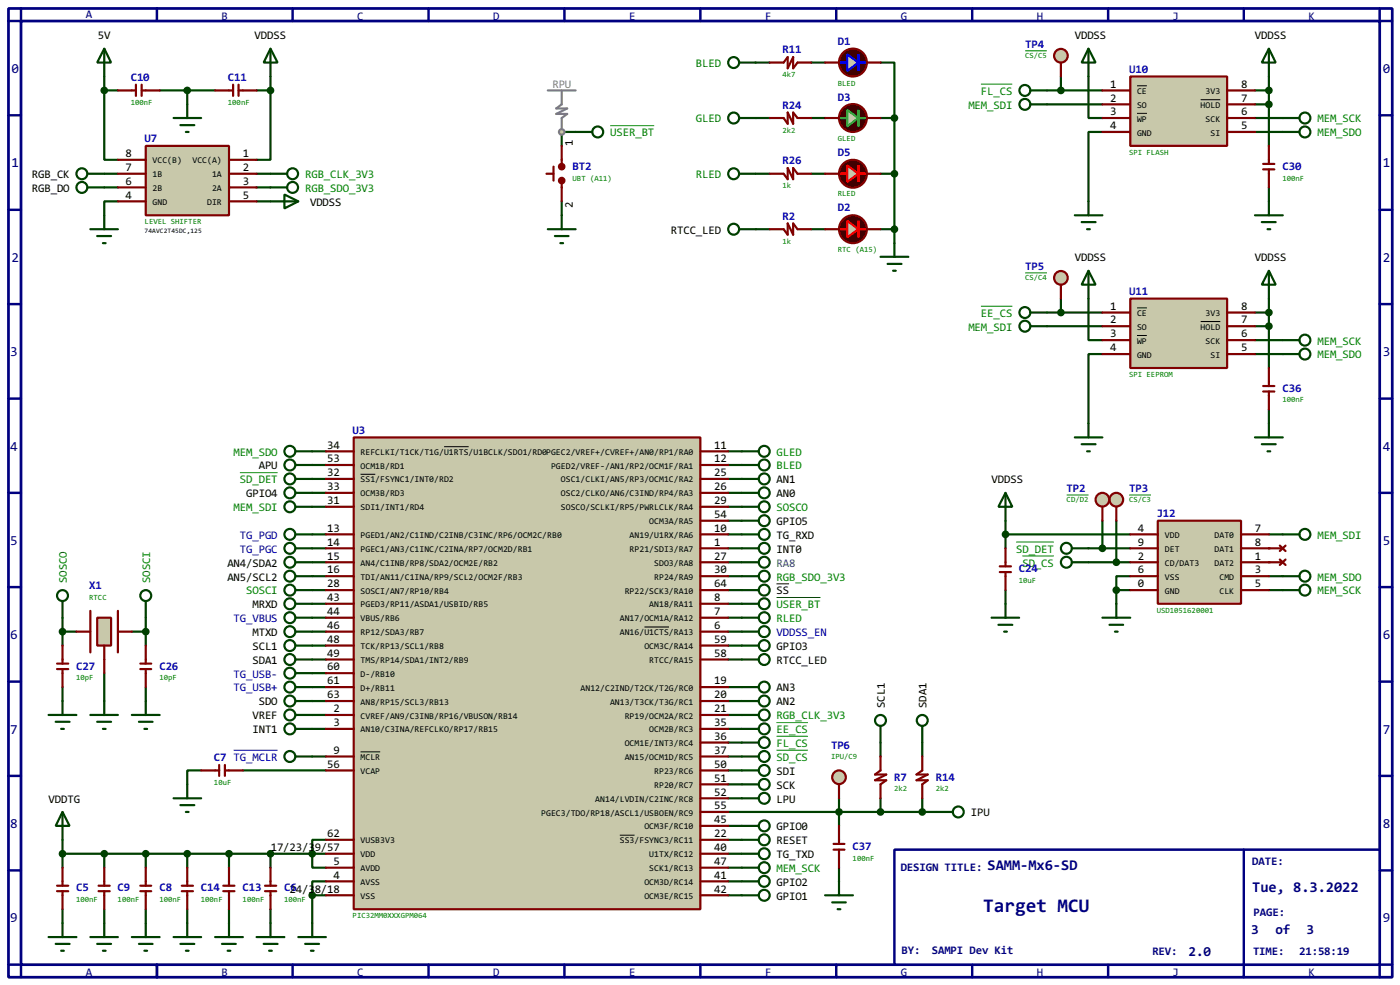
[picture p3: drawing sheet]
<svg xmlns="http://www.w3.org/2000/svg" width="256mm" height="180mm" viewBox="0 0 256 180" stroke-linecap="round" stroke-linejoin="round" font-family="sans-serif">
<path d="M1.6 1.6h253.5v177.3h-253.5zM3.9 3.9h248.9v172.7h-248.9z" fill="none" stroke="#000080" stroke-width=".5"/>
<path d="M3.9 1.6v2.3h-2.3M28.8 1.6v2.3" fill="none" stroke="#000080" stroke-width=".45"/>
<path d="M163.9 155.5h88.9v21.1h-88.9z" fill="#fff" stroke="#000080" stroke-width=".45"/>
<g fill="none" stroke="#000080" stroke-width=".45">
<path d="M53.6 1.6v2.3M78.5 1.6v2.3M103.4 1.6v2.3M128.3 1.6v2.3M153.2 1.6v2.3M178.1 1.6v2.3M203 1.6v2.3M227.9 1.6v2.3M252.8 1.6v2.3h2.3M1.6 21.1h2.3M1.6 38.4h2.3M252.8 21.1h2.3"/>
<path d="M252.8 38.4h2.3M1.6 55.7h2.3M252.8 55.7h2.3M1.6 73h2.3M252.8 73h2.3M1.6 90.2h2.3M252.8 90.2h2.3M1.6 107.5h2.3M252.8 107.5h2.3M1.6 124.8h2.3M252.8 124.8h2.3M1.6 142h2.3"/>
<path d="M1.6 159.3h2.3M227.9 155.5v23.4M252.8 142h2.3M252.8 159.3h2.3M1.6 176.6h2.3v2.3M28.8 176.6v2.3M53.6 176.6v2.3M78.5 176.6v2.3M103.4 176.6v2.3M128.3 176.6v2.3M153.2 176.6v2.3M178.1 176.6v2.3"/>
<path d="M203 176.6v2.3M255.1 176.6h-2.3v2.3"/>
</g>
<g fill="none" stroke="#004000" stroke-width=".4">
<path d="M29.3 16.6h10.1M34.3 16.6v2.5M138.5 11.5h2.5M148.6 11.5h2.6M102.9 36.9v2.5M105.5 24.2h-2.6v2.5M138.5 31.8h2.5M138.5 21.6h2.5M148.6 31.8h2.6M148.6 21.6h2.6M11.5 113.1v5.1M11.5 115.6h2.5"/>
<path d="M24.2 115.6h2.5M26.7 113.1v5.1M184.2 108v2.5M204.5 108v2.5M11.5 125.8v2.5M19.1 123.2v5.1M26.7 125.8v2.5M11.5 156.3h45.7M11.5 153.7v5.1M19.1 156.3v2.5M26.7 156.3v2.5M34.3 156.3v2.5"/>
<path d="M36.9 141h-2.6v2.6M42 156.3v2.5M49.6 156.3v2.5M11.5 166.4v2.6M19.1 166.4v2.6M26.7 166.4v2.6M34.3 166.4v2.6M42 166.4v2.6M49.6 166.4v2.6M57.2 163.9v5.1"/>
</g>
<circle cx="232.5" cy="102.9" r=".2" fill="#004000"/>
<path d="M232.5 97.8h2.5M207.1 105.5h-2.6v2.5h2.6M232.5 105.5h2.5M232.5 108h2.5" fill="none" stroke="#004000" stroke-width=".4"/>
<circle cx="232.5" cy="100.4" r=".2" fill="#004000"/>
<g fill="none" stroke="#004000" stroke-width=".4">
<path d="M19.1 16.6v12.7h2.5M19.1 14v2.6M19.1 16.6h2.5M47 16.6h2.6M49.6 16.6v12.7h-2.6M49.6 14v2.6M161.3 11.5h2.6v10.1M191.8 16.6h10.2M191.8 19.1h10.2M194.4 14v2.6M199.4 14v7.6h2.6M229.9 16.6h2.6"/>
<path d="M229.9 19.1h2.6M232.5 14v12.7M19.1 31.8h2.5M19.1 34.3h2.5M21.6 36.9h-2.5v2.5M47 31.8h2.6M47 34.3h2.6M47 36.9h2.6M102.9 39.4v2.6M161.3 31.8h2.6M161.3 21.6h2.6M163.9 21.6v22.9"/>
<path d="M202 24.2h-2.6v12.7M229.9 21.6h5.1M229.9 24.2h5.1M232.5 34.3v2.6M100.4 42h5.1M101.7 43.2h2.5M102.7 44.5h.5M138.5 42h2.5M148.6 42h2.6M161.3 42h2.6M191.8 59.7h10.2M191.8 57.2h10.2"/>
<path d="M194.4 54.7v2.5M199.4 54.7v7.6h2.6M229.9 59.7h2.6M229.9 57.2h2.6M232.5 54.7v12.7M202 64.8h-2.6v12.7M229.9 62.3h5.1M229.9 64.8h5.1M232.5 75v2.5M57.2 97.8h2.5M57.2 82.6h2.5M57.2 85.1h2.5"/>
<path d="M57.2 87.7h2.5M57.2 90.2h2.5M57.2 92.8h2.5M133.4 97.8h2.5M133.4 82.6h2.5M133.4 85.1h2.5M133.4 87.7h2.5M133.4 90.2h2.5M133.4 92.8h2.5M133.4 95.3h2.5M184.2 95.3v5.1M184.2 97.8h22.9"/>
<path d="M202 95.3v5.1M204.5 95.3v7.6M54.2 102.9h5.5M54.2 115.6h5.5M54.2 110.5h5.5M54.2 105.5h5.5M57.2 100.4h2.5M57.2 113.1h2.5M57.2 108h2.5M57.2 118.2h2.5M133.4 100.4h5.6M133.4 102.9h2.5"/>
<path d="M133.4 115.6h2.5M133.4 113.1h2.5M133.4 110.5h2.5M133.4 105.5h2.5M133.4 108h2.5M133.4 118.2h2.5M199.4 100.4h7.7M199.4 102.9h7.7M54.2 133.4h5.5M57.2 130.9h2.5M57.2 138.5h2.5M57.2 125.8h2.5"/>
<path d="M57.2 128.3h2.5M57.2 120.7h2.5M57.2 123.2h2.5M133.4 130.9h2.5M133.4 133.4h2.5M133.4 138.5h2.5M133.4 125.8h5.6M133.4 128.3h5.6M133.4 135.9h2.5M133.4 120.7h2.5M161.3 135.9v2.6M169 135.9v2.6"/>
<path d="M11.5 148.6l1.3 2.6h-2.6zM11.5 148.6v5.1M44.5 141h15.2M57.2 156.3v2.5h2.5M57.2 156.3h2.5M59.7 153.7h-2.5v2.6M133.4 156.3h2.5M133.4 153.7h2.5M133.4 151.2h2.5M133.4 158.8h2.5M133.4 141h2.5M133.4 143.6h2.5"/>
<path d="M133.4 148.6h38.1M133.4 146.1h2.5M153.7 146.1v5.1M153.7 158.8v2.5M161.3 146.1v2.5M169 146.1v2.5M31.8 171.5h5.1M33.1 172.8h2.5M34.1 174h.5M34.3 169v2.5M39.4 171.5h5.1M40.7 172.8h2.5"/>
<path d="M41.7 174h.5M42 169v2.5M59.7 161.3h-2.5v2.6h2.5M133.4 163.9h2.5M133.4 161.3h2.5"/>
<circle cx="53.1" cy="110.5" r="1"/>
<circle cx="53.1" cy="115.6" r="1"/>
<circle cx="53.1" cy="102.9" r="1"/>
<circle cx="53.1" cy="105.5" r="1"/>
<circle cx="140" cy="100.4" r="1"/>
<circle cx="53.1" cy="133.4" r="1"/>
<circle cx="140" cy="125.8" r="1"/>
<circle cx="140" cy="128.3" r="1"/>
</g>
<path d="M141 11.5h2.6l.7-1v2l1-2v2l.8-1h2.5M100.1 31.8h1.3M101.4 30.5v2.6M102.9 26.7v3.8M102.9 33.1v3.8M42 158.8v3.3M40.9 162.1h2.1M40.9 163.1h2.1M42 163.1v3.3" fill="none" stroke="#800000" stroke-width=".4"/>
<g fill="#800000" stroke="#800000" stroke-width=".4">
<circle cx="102.9" cy="30.5" r=".5"/>
<circle cx="102.9" cy="33.1" r=".5"/>
</g>
<circle cx="156.2" cy="11.5" r="2.55" fill="#400000" stroke="#800000" stroke-width=".4"/>
<path d="M155.2 10l2.1 1.5v-1.5v3v-1.5h1.3h-1.3l-2.1 1.5v-1.5h-1.2h1.2z" fill-rule="evenodd" fill="#c8c8aa" stroke="#00f" stroke-width=".4"/>
<path d="M151.2 11.5h2.5M158.8 11.5h2.5M34.3 158.8v3.3M33.3 162.1h2.1M33.3 163.1h2.1M34.3 163.1v3.3" fill="none" stroke="#800000" stroke-width=".4"/>
<g fill="none" stroke="#004000" stroke-width=".4">
<path d="M135.4 11.5h3.1M105.5 24.2h3M135.9 87.7h3.1M135.9 90.2h3.1M54.2 118.2h3M135.9 110.5h3.1M135.9 108h3.1M135.9 105.5h3.1M54.2 120.7h3M54.2 128.3h3M135.9 130.9h3.1M135.9 143.6h3.1"/>
<path d="M135.9 141h3.1M135.9 153.7h3.1M54.7 171.5h5M55.9 172.8h2.6M57 174h.5M57.2 169v2.5"/>
<circle cx="134.4" cy="11.5" r="1"/>
<circle cx="109.5" cy="24.2" r="1"/>
<circle cx="140" cy="87.7" r="1"/>
<circle cx="140" cy="90.2" r="1"/>
<circle cx="53.1" cy="118.2" r="1"/>
<circle cx="140" cy="105.5" r="1"/>
<circle cx="140" cy="108" r="1"/>
<circle cx="140" cy="110.5" r="1"/>
<circle cx="53.1" cy="128.3" r="1"/>
<circle cx="53.1" cy="120.7" r="1"/>
<circle cx="140" cy="130.9" r="1"/>
<circle cx="140" cy="143.6" r="1"/>
<circle cx="140" cy="141" r="1"/>
<circle cx="140" cy="153.7" r="1"/>
</g>
<path d="M111.8 23h8.1M142.3 109.4h8" fill="none" stroke="#008000" stroke-width=".18"/>
<path d="M142.3 106.9h2.3" fill="none" stroke="#000" stroke-width=".18"/>
<path d="M100.4 16.6h5.1M102.9 16.6v2.5l-1 .8h2l-2 1h2l-1 .7v2.6" fill="none" stroke="#808080" stroke-width=".4"/>
<circle cx="102.9" cy="24.2" r=".5" fill="#c8c8aa" stroke="#808080" stroke-width=".4"/>
<g fill="none" stroke="#004000" stroke-width=".4">
<path d="M135.4 31.8h3.1M161.3 47h5.1M162.6 48.3h2.6M163.6 49.6h.5M163.9 44.5v2.5M54.2 90.2h3M135.9 95.3h3.1M135.9 118.2h3.1M31.8 146.1h5.1M33.1 147.4h2.5M34.1 148.6h.5M34.3 143.6v2.5"/>
<path d="M135.9 151.2h3.1M16.6 171.5h5M17.8 172.8h2.6M18.9 174h.5M19.1 169v2.5M24.2 171.5h5.1M25.5 172.8h2.5M26.5 174h.5M26.7 169v2.5M47 171.5h5.1M48.3 172.8h2.6M49.3 174h.5"/>
<path d="M49.6 169v2.5M135.9 161.3h3.1M135.9 163.9h3.1"/>
<circle cx="134.4" cy="31.8" r="1"/>
<circle cx="53.1" cy="90.2" r="1"/>
<circle cx="140" cy="95.3" r="1"/>
<circle cx="140" cy="118.2" r="1"/>
<circle cx="140" cy="151.2" r="1"/>
<circle cx="140" cy="163.9" r="1"/>
<circle cx="140" cy="161.3" r="1"/>
</g>
<g fill="#004000" stroke="#004000" stroke-width=".4">
<circle cx="34.3" cy="156.3" r=".5"/>
<circle cx="26.7" cy="156.3" r=".5"/>
</g>
<g fill="none" stroke="#800000" stroke-width=".4">
<path d="M141 31.8h2.6l.7 1v-2l1 2v-2l.8 1h2.5M19.1 158.8v3.3M26.7 158.8v3.3M36.9 141h3.3M40.2 140v2M41.2 140v2M41.2 141h3.3M49.6 158.8v3.3M18.1 162.1h2M18.1 163.1h2M19.1 163.1v3.3M25.7 162.1h2"/>
<path d="M25.7 163.1h2M26.7 163.1v3.3M48.6 162.1h2M48.6 163.1h2M49.6 163.1v3.3"/>
</g>
<circle cx="156.2" cy="21.6" r="2.55" fill="#400000" stroke="#800000" stroke-width=".4"/>
<path d="M155.2 20.1l2.1 1.5v-1.5v3.1v-1.6h1.3h-1.3l-2.1 1.6v-1.6h-1.2h1.2z" fill-rule="evenodd" fill="#c8c8aa" stroke="#00c000" stroke-width=".4"/>
<path d="M141 21.6h2.6l.7 1.1v-2.1l1 2.1v-2.1l.8 1h2.5M151.2 21.6h2.5M158.8 21.6h2.5" fill="none" stroke="#800000" stroke-width=".4"/>
<g fill="none" stroke="#004000" stroke-width=".4">
<path d="M135.4 21.6h3.1"/>
<circle cx="134.4" cy="21.6" r="1"/>
</g>
<circle cx="156.2" cy="31.8" r="2.55" fill="#400000" stroke="#800000" stroke-width=".4"/>
<path d="M155.2 30.3l2.1 1.5v-1.5v3v-1.5h1.3h-1.3l-2.1 1.5v-1.5h-1.2h1.2z" fill-rule="evenodd" fill="#c8c8aa" stroke="#f00" stroke-width=".4"/>
<path d="M151.2 31.8h2.5M158.8 31.8h2.5M16.6 111.8v7.6M21.6 111.8v7.6M11.5 158.8v3.3M10.5 162.1h2M10.5 163.1h2M11.5 163.1v3.3" fill="none" stroke="#800000" stroke-width=".4"/>
<g fill="none" stroke="#004000" stroke-width=".4">
<path d="M54.2 97.8h3M135.9 85.1h3.1M135.9 82.6h3.1M135.9 97.8h3.1M54.2 100.4h3M54.2 113.1h3M54.2 138.5h3M54.2 123.2h3M54.2 125.8h3M135.9 156.3h3.1M8.9 171.5h5.1M10.2 172.8h2.6"/>
<path d="M11.2 174h.5M11.5 169v2.5"/>
<circle cx="53.1" cy="97.8" r="1"/>
<circle cx="140" cy="82.6" r="1"/>
<circle cx="140" cy="85.1" r="1"/>
<circle cx="140" cy="97.8" r="1"/>
<circle cx="53.1" cy="100.4" r="1"/>
<circle cx="53.1" cy="113.1" r="1"/>
<circle cx="53.1" cy="138.5" r="1"/>
<circle cx="53.1" cy="123.2" r="1"/>
<circle cx="53.1" cy="125.8" r="1"/>
<circle cx="140" cy="156.3" r="1"/>
</g>
<path d="M42.8 137.3h8.1" fill="none" stroke="#0000c0" stroke-width=".18"/>
<g fill="#004000" stroke="#004000" stroke-width=".4">
<circle cx="41.9" cy="156.3" r=".5"/>
<circle cx="49.5" cy="156.3" r=".5"/>
<circle cx="57.2" cy="156.3" r=".5"/>
<circle cx="57.2" cy="163.9" r=".5"/>
<circle cx="19.1" cy="156.3" r=".5"/>
<circle cx="11.4" cy="156.3" r=".5"/>
</g>
<path d="M17.8 113.1h2.6v5.1h-2.6z" fill="#c8c8aa" stroke="#800000" stroke-width=".4"/>
<path d="M11.5 118.2v3.3M14 115.6h2.6M19.1 118.2v5M21.6 115.6h2.6M26.7 118.2v3.3M10.5 122.5h2M10.5 121.5h2M11.5 122.5v3.3M25.7 122.5h2M25.7 121.5h2M26.7 122.5v3.3" fill="none" stroke="#800000" stroke-width=".4"/>
<g fill="none" stroke="#004000" stroke-width=".4">
<path d="M54.2 92.8h3M54.2 82.6h3M54.2 87.7h3M135.9 92.8h3.1M235 97.8h3.1M11.5 110v3.1M26.7 110v3.1M54.2 108h3M135.9 113.1h3.1M135.9 115.6h3.1M196.4 102.9h3M235 108h3.1"/>
<path d="M235 105.5h3.1M8.9 130.9h5.1M10.2 132.1h2.6M11.2 133.4h.5M11.5 128.3v2.6M16.6 130.9h5M17.8 132.1h2.6M18.9 133.4h.5M19.1 128.3v2.6M24.2 130.9h5.1M25.5 132.1h2.5M26.5 133.4h.5"/>
<path d="M26.7 128.3v2.6M54.2 130.9h3M135.9 138.5h3.1M135.9 158.8h3.1"/>
<circle cx="53.1" cy="87.7" r="1"/>
<circle cx="53.1" cy="82.6" r="1"/>
<circle cx="53.1" cy="92.8" r="1"/>
<circle cx="140" cy="92.8" r="1"/>
<circle cx="239" cy="97.8" r="1"/>
<circle cx="11.4" cy="109" r="1"/>
<circle cx="26.7" cy="109" r="1"/>
<circle cx="53.1" cy="108" r="1"/>
<circle cx="140" cy="115.6" r="1"/>
<circle cx="140" cy="113.1" r="1"/>
<circle cx="195.3" cy="102.9" r="1"/>
<circle cx="239" cy="108" r="1"/>
<circle cx="239" cy="105.5" r="1"/>
<circle cx="53.1" cy="130.9" r="1"/>
<circle cx="140" cy="138.5" r="1"/>
<circle cx="140" cy="158.8" r="1"/>
</g>
<g fill="#004000" stroke="#004000" stroke-width=".4">
<circle cx="26.7" cy="115.6" r=".5"/>
<circle cx="11.4" cy="115.6" r=".5"/>
</g>
<path d="M44 86.5h6.9M187.3 101.8h5.8M142.3 137.3h5.7" fill="none" stroke="#008000" stroke-width=".18"/>
<circle cx="204.5" cy="91.5" r="1.25" fill="#c8c8aa" stroke="#800000" stroke-width=".4"/>
<g fill="none" stroke="#800000" stroke-width=".4">
<path d="M21.6 16.6h3.3M24.9 15.5v2.1M26 15.5v2.1M26 16.6h3.3M39.4 16.6h3.3M42.7 15.5v2.1M43.7 16.6h3.3M43.7 15.5v2.1M204.5 92.8v2.5M234.5 99.9l1 1M235.5 99.9l-1 1M183.2 103.7h2"/>
<path d="M183.2 104.7h2M184.2 100.4v3.3M184.2 104.7v3.3M232.5 100.4h2.5M232.5 102.9h2.5M234.5 102.4l1 1M235.5 102.4l-1 1"/>
</g>
<path d="M206.9 90.6h4" fill="none" stroke="#008000" stroke-width=".18"/>
<g fill="none" stroke="#004000" stroke-width=".4">
<path d="M19.1 8.9l1.3 2.6h-2.6zM19.1 8.9v5.1M34.3 19.1v2.5M49.6 8.9l1.3 2.6h-2.6zM49.6 8.9v5.1M16.1 34.3h3M16.1 31.8h3M31.8 21.6h5.1M33.1 22.9h2.5M34.1 24.2h.5M49.6 34.3h3M49.6 31.8h3"/>
<path d="M181.7 113.1h5M182.9 114.4h2.6M184 115.6h.5M184.2 110.5v2.6M202 113.1h5.1M203.3 114.4h2.5M204.3 115.6h.5M204.5 110.5v2.6"/>
<circle cx="15" cy="31.8" r="1"/>
<circle cx="15" cy="34.3" r="1"/>
<circle cx="53.6" cy="34.3" r="1"/>
<circle cx="53.6" cy="31.8" r="1"/>
</g>
<g fill="#004000" stroke="#004000" stroke-width=".4">
<circle cx="34.3" cy="16.6" r=".5"/>
<circle cx="204.5" cy="108" r=".5"/>
</g>
<path d="M212.1 95.3h15.3v15.2h-15.3z" fill-rule="evenodd" fill="#c8c8aa" stroke="#800000" stroke-width=".4"/>
<path d="M207.1 97.8h5M227.4 97.8h5.1M207.1 102.9h5M207.1 105.5h5M207.1 108h5M207.1 100.4h5M227.4 102.9h5.1M227.4 105.5h5.1M227.4 108h5.1M227.4 100.4h5.1" fill="none" stroke="#800000" stroke-width=".4"/>
<g fill="none" stroke="#004000" stroke-width=".4">
<path d="M184.2 90.2l1.3 2.6h-2.6zM184.2 90.2v5.1M196.4 100.4h3"/>
<circle cx="195.3" cy="100.4" r="1"/>
</g>
<circle cx="184.2" cy="97.8" r=".5" fill="#004000" stroke="#004000" stroke-width=".4"/>
<path d="M186.2 99.2h6.9" fill="none" stroke="#008000" stroke-width=".18"/>
<circle cx="201.9" cy="91.5" r="1.25" fill="#c8c8aa" stroke="#800000" stroke-width=".4"/>
<path d="M202 92.8v2.5" fill="none" stroke="#800000" stroke-width=".4"/>
<path d="M195.4 90.6h4" fill="none" stroke="#008000" stroke-width=".18"/>
<g fill="#004000" stroke="#004000" stroke-width=".4">
<circle cx="201.9" cy="100.4" r=".5"/>
<circle cx="204.5" cy="102.9" r=".5"/>
</g>
<path d="M26.7 26.7h15.3v12.7h-15.3z" fill-rule="evenodd" fill="#c8c8aa" stroke="#800000" stroke-width=".4"/>
<path d="M21.6 29.3h5.1M21.6 31.8h5.1M21.6 34.3h5.1M21.6 36.9h5.1M42 29.3h5M42 31.8h5M42 34.3h5M42 36.9h5M231.4 30h2.1M231.4 31h2.1M232.5 26.7v3.3M232.5 31v3.3" fill="none" stroke="#800000" stroke-width=".4"/>
<g fill="none" stroke="#004000" stroke-width=".4">
<path d="M188.8 19.1h3M188.8 16.6h3M232.5 8.9l1.2 2.6h-2.5zM232.5 8.9v5.1M19.1 39.4v2.6M49.6 36.9h5.1M52.1 35.6l2.6 1.3-2.6 1.3zM196.9 39.4h5.1M199.4 36.9v2.5M229.9 39.4h5.1M232.5 36.9v2.5M235 21.6h3.1"/>
<path d="M235 24.2h3.1M16.6 42h5M17.8 43.2h2.6M18.9 44.5h.5M188.8 57.2h3M198.2 40.7h2.5M199.2 42h.5M231.2 40.7h2.5M232.2 42h.5"/>
<circle cx="187.7" cy="19.1" r="1"/>
<circle cx="187.7" cy="16.6" r="1"/>
<circle cx="239" cy="21.6" r="1"/>
<circle cx="239" cy="24.2" r="1"/>
<circle cx="187.7" cy="57.2" r="1"/>
</g>
<g fill="#004000" stroke="#004000" stroke-width=".4">
<circle cx="163.8" cy="31.8" r=".5"/>
<circle cx="163.8" cy="21.6" r=".5"/>
<circle cx="19.1" cy="16.6" r=".5"/>
<circle cx="49.5" cy="16.6" r=".5"/>
<circle cx="232.4" cy="16.6" r=".5"/>
</g>
<path d="M179.7 15.4h5.8M179.7 56.1h5.8" fill="none" stroke="#008000" stroke-width=".18"/>
<path d="M207.1 14h17.7v12.7h-17.7z" fill="#c8c8aa" stroke="#800000" stroke-width=".4"/>
<path d="M202 16.6h5.1M202 19.1h5.1M224.8 16.6h5.1M224.8 19.1h5.1M202 21.6h5.1M202 24.2h5.1M224.8 21.6h5.1M224.8 24.2h5.1M231.4 70.7h2.1M231.4 71.7h2.1M232.5 67.4v3.3M232.5 71.7v3.3" fill="none" stroke="#800000" stroke-width=".4"/>
<path d="M208.3 15.7h1.8M220 18.3h3.6M208.3 20.8h1.8" fill="none" stroke="#000" stroke-width=".18"/>
<g fill="#004000" stroke="#004000" stroke-width=".4">
<circle cx="232.4" cy="19.1" r=".5"/>
<circle cx="232.4" cy="57.2" r=".5"/>
</g>
<g fill="none" stroke="#004000" stroke-width=".4">
<path d="M199.4 8.9l1.3 2.6h-2.5zM199.4 8.9v5.1M188.8 59.7h3M232.5 49.6l1.2 2.5h-2.5zM232.5 49.6v5.1M199.4 77.5v2.6M232.5 77.5v2.6M235 62.3h3.1M235 64.8h3.1M196.9 80.1h5.1M198.2 81.3h2.5M199.2 82.6h.5"/>
<path d="M229.9 80.1h5.1M231.2 81.3h2.5M232.2 82.6h.5"/>
<circle cx="187.7" cy="59.7" r="1"/>
<circle cx="239" cy="62.3" r="1"/>
<circle cx="239" cy="64.8" r="1"/>
</g>
<path d="M207.1 54.7h17.7v12.7h-17.7z" fill="#c8c8aa" stroke="#800000" stroke-width=".4"/>
<path d="M141 42h2.6l.7 1v-2.1l1 2.1v-2.1l.8 1.1h2.5M202 57.2h5.1M202 59.7h5.1M224.8 57.2h5.1M224.8 59.7h5.1M202 62.3h5.1M202 64.8h5.1M224.8 62.3h5.1M224.8 64.8h5.1" fill="none" stroke="#800000" stroke-width=".4"/>
<path d="M208.3 56.4h1.8M220 58.9h3.6M208.3 61.4h1.8" fill="none" stroke="#000" stroke-width=".18"/>
<circle cx="232.4" cy="59.7" r=".5" fill="#004000" stroke="#004000" stroke-width=".4"/>
<path d="M199.4 49.6l1.3 2.5h-2.5zM199.4 49.6v5.1" fill="none" stroke="#004000" stroke-width=".4"/>
<circle cx="156.2" cy="42" r="2.55" fill="#400000" stroke="#800000" stroke-width=".4"/>
<path d="M155.2 40.4l2.1 1.6v-1.6v3.1v-1.5h1.3h-1.3l-2.1 1.5v-1.5h-1.2h1.2z" fill-rule="evenodd" fill="#c8c8aa" stroke="#f00" stroke-width=".4"/>
<path d="M151.2 42h2.5M158.8 42h2.5" fill="none" stroke="#800000" stroke-width=".4"/>
<g fill="none" stroke="#004000" stroke-width=".4">
<path d="M135.4 42h3.1M135.9 102.9h3.1M135.9 120.7h3.1"/>
<circle cx="134.4" cy="42" r="1"/>
<circle cx="140" cy="102.9" r="1"/>
<circle cx="140" cy="120.7" r="1"/>
</g>
<circle cx="194.3" cy="10.2" r="1.25" fill="#c8c8aa" stroke="#800000" stroke-width=".4"/>
<path d="M194.4 11.5v2.5" fill="none" stroke="#800000" stroke-width=".4"/>
<path d="M187.8 9.3h4" fill="none" stroke="#008000" stroke-width=".18"/>
<circle cx="194.3" cy="16.6" r=".5" fill="#004000" stroke="#004000" stroke-width=".4"/>
<circle cx="194.3" cy="50.9" r="1.25" fill="#c8c8aa" stroke="#800000" stroke-width=".4"/>
<path d="M194.4 52.1v2.6" fill="none" stroke="#800000" stroke-width=".4"/>
<path d="M187.8 50h4M142.3 134.8h5.7M142.3 132.3h5.7" fill="none" stroke="#008000" stroke-width=".18"/>
<circle cx="194.3" cy="57.2" r=".5" fill="#004000" stroke="#004000" stroke-width=".4"/>
<g fill="none" stroke="#004000" stroke-width=".4">
<path d="M135.9 135.9h3.1M135.9 133.4h3.1"/>
<circle cx="140" cy="135.9" r="1"/>
<circle cx="140" cy="133.4" r="1"/>
</g>
<path d="M64.8 80.1h63.5v86.3h-63.5z" fill="#c8c8aa" stroke="#800000" stroke-width=".4"/>
<g fill="none" stroke="#800000" stroke-width=".4">
<path d="M59.7 97.8h5.1M59.7 82.6h5.1M59.7 85.1h5.1M59.7 87.7h5.1M59.7 90.2h5.1M59.7 92.8h5.1M128.3 97.8h5.1M128.3 82.6h5.1M128.3 85.1h5.1M128.3 87.7h5.1M128.3 90.2h5.1M128.3 92.8h5.1"/>
<path d="M128.3 95.3h5.1M59.7 100.4h5.1M59.7 115.6h5.1M59.7 113.1h5.1M59.7 110.5h5.1M59.7 102.9h5.1M59.7 105.5h5.1M59.7 108h5.1M59.7 118.2h5.1M128.3 100.4h5.1M128.3 115.6h5.1M128.3 113.1h5.1"/>
<path d="M128.3 110.5h5.1M128.3 102.9h5.1M128.3 105.5h5.1M128.3 108h5.1M128.3 118.2h5.1M59.7 130.9h5.1M59.7 133.4h5.1M59.7 138.5h5.1M59.7 125.8h5.1M59.7 128.3h5.1M59.7 120.7h5.1M59.7 123.2h5.1"/>
<path d="M128.3 130.9h5.1M128.3 133.4h5.1M128.3 138.5h5.1M128.3 125.8h5.1M128.3 128.3h5.1M128.3 135.9h5.1M128.3 120.7h5.1M161.3 138.5v2.5l-1 .8h2.1l-2.1 1h2.1l-1.1 .8v2.5M169 138.5v2.5l-1.1 .8h2.1l-2.1 1h2.1l-1 .8v2.5M59.7 158.8h5.1M59.7 156.3h5.1M59.7 153.7h5.1"/>
<path d="M59.7 141h5.1M128.3 158.8h5.1M128.3 156.3h5.1M128.3 153.7h5.1M128.3 151.2h5.1M128.3 141h5.1M128.3 143.6h5.1M128.3 146.1h5.1M128.3 148.6h5.1M59.7 161.3h5.1M59.7 163.9h5.1M128.3 161.3h5.1"/>
<path d="M128.3 163.9h5.1"/>
</g>
<path d="M66.1 86.8h2.7M81.4 81.8h4.5M118.1 114.8h4.5M66.1 137.6h3.6M113.6 152.9h2.7" fill="none" stroke="#000" stroke-width=".18"/>
<g fill="#004000" stroke="#004000" stroke-width=".4">
<circle cx="161.3" cy="148.6" r=".5"/>
<circle cx="168.9" cy="148.6" r=".5"/>
</g>
<g fill="none" stroke="#004000" stroke-width=".4">
<path d="M161.3 132.9v3M169 132.9v3M171.5 148.6h3.1"/>
<circle cx="161.3" cy="131.9" r="1"/>
<circle cx="168.9" cy="131.9" r="1"/>
<circle cx="175.5" cy="148.6" r="1"/>
</g>
<circle cx="153.7" cy="142.3" r="1.25" fill="#c8c8aa" stroke="#800000" stroke-width=".4"/>
<path d="M152.7 154.5h2M152.7 155.5h2M153.7 143.6v2.5M153.7 151.2v3.3M153.7 155.5v3.3" fill="none" stroke="#800000" stroke-width=".4"/>
<g fill="#004000" stroke="#004000" stroke-width=".4">
<circle cx="153.7" cy="148.6" r=".5"/>
<circle cx="163.8" cy="42" r=".5"/>
</g>
<g fill="none" stroke="#004000" stroke-width=".4">
<path d="M54.2 85.1h3M135.9 146.1h3.1M151.2 163.9h5.1M152.5 165.2h2.5M153.5 166.4h.5M153.7 161.3v2.6"/>
<circle cx="53.1" cy="85.1" r="1"/>
<circle cx="140" cy="146.1" r="1"/>
</g>
<text font-size="4.2" fill="#000080" x="180.1" y="167">Target MCU</text>
<g font-size="3.2" fill="#000080">
<text x="180.9" y="159.3">SAMM-Mx6-SD</text>
<text x="229.4" y="163.2">Tue, 8.3.2022</text>
</g>
<g font-size="3" fill="#000080">
<text x="2.1" y="13.4">0</text>
<text x="253.4" y="13.4">0</text>
<text x="2.1" y="30.7">1</text>
<text x="253.4" y="30.7">1</text>
<text x="2.1" y="47.9">2</text>
<text x="253.4" y="47.9">2</text>
<text x="1.9" y="65.2">3</text>
<text x="253.4" y="65.2">3</text>
<text x="1.9" y="82.5">4</text>
<text x="253.4" y="82.5">4</text>
<text x="1.9" y="99.8">5</text>
<text x="253.4" y="99.8">5</text>
<text x="1.9" y="117">6</text>
<text x="253.4" y="117">6</text>
<text x="1.9" y="134.3">7</text>
<text x="253.4" y="134.3">7</text>
<text x="1.9" y="151.6">8</text>
<text x="253.4" y="151.6">8</text>
<text x="1.9" y="168.8">9</text>
<text x="229.2" y="170.9">3</text>
<text x="233.7" y="170.9">of</text>
<text x="239.4" y="170.9">3</text>
<text x="253.4" y="168.8">9</text>
<text x="217.8" y="174.9">2.0</text>
</g>
<g font-size="2.5" fill="#000080">
<text x="15.7" y="3.4">A</text>
<text x="40.6" y="3.6">B</text>
<text x="65.5" y="3.6">C</text>
<text x="90.4" y="3.6">D</text>
<text x="115.3" y="3.6">E</text>
<text x="140.2" y="3.6">F</text>
<text x="165.1" y="3.6">G</text>
<text x="190" y="3.6">H</text>
<text x="214.8" y="3.6">J</text>
<text x="239.7" y="3.6">K</text>
<text x="165" y="159.4">DESIGN TITLE:</text>
<text x="229.4" y="158.3">DATE:</text>
<text x="229.7" y="167.7">PAGE:</text>
<text x="15.7" y="178.7">A</text>
<text x="40.6" y="178.7">B</text>
<text x="65.5" y="178.7">C</text>
<text x="90.4" y="178.7">D</text>
<text x="115.3" y="178.7">E</text>
<text x="140.2" y="178.7">F</text>
<text x="165.1" y="178.7">G</text>
<text x="165.2" y="174.6">BY:</text>
<text x="170.7" y="174.6">SAMPI Dev Kit</text>
<text x="190" y="178.7">H</text>
<text x="211.1" y="174.8">REV:</text>
<text x="214.8" y="178.7">J</text>
<text x="229.6" y="174.8">TIME:</text>
<text x="238" y="174.8">21:58:19</text>
<text x="239.7" y="178.7">K</text>
</g>
<g font-size="2.5">
<text x="18" y="7.2">5V</text>
<text x="46.7" y="7.2">VDDSS</text>
<text x="196.9" y="7.2">VDDSS</text>
<text x="229.9" y="7.2">VDDSS</text>
<text x="203.4" y="16.1">1</text>
<text x="227.4" y="16.1">8</text>
<text x="203.4" y="18.6">2</text>
<text x="203.4" y="21.1">3</text>
<text x="203.4" y="23.6">4</text>
<text x="227.4" y="18.6">7</text>
<text x="227.4" y="21.1">6</text>
<text x="227.4" y="23.6">5</text>
<text x="23" y="28.8">8</text>
<text x="44.5" y="28.8">1</text>
<text x="105" y="26.7" transform="rotate(-90 105 26.7)">1</text>
<text x="5.9" y="35.1">RGB_DO</text>
<text x="5.9" y="32.6">RGB_CK</text>
<text x="23" y="33.8">6</text>
<text x="23" y="31.3">7</text>
<text x="44.5" y="31.3">2</text>
<text x="44.5" y="33.8">3</text>
<text x="23" y="36.3">4</text>
<text x="44.5" y="36.3">5</text>
<text x="56.8" y="37.7">VDDSS</text>
<text x="105" y="38" transform="rotate(-90 105 38)">2</text>
<text x="122.9" y="42.7">RTCC_LED</text>
<text x="196.9" y="47.8">VDDSS</text>
<text x="229.9" y="47.8">VDDSS</text>
<text x="203.4" y="56.7">1</text>
<text x="203.4" y="59.2">2</text>
<text x="227.4" y="56.7">8</text>
<text x="227.4" y="59.2">7</text>
<text x="203.4" y="61.7">3</text>
<text x="203.4" y="64.3">4</text>
<text x="227.4" y="61.7">6</text>
<text x="227.4" y="64.3">5</text>
<text x="60" y="82.1">34</text>
<text x="130.9" y="82.1">11</text>
<text x="47.4" y="85.9">APU</text>
<text x="60" y="87.1">32</text>
<text x="60" y="89.7">33</text>
<text x="60" y="84.6">53</text>
<text x="130.9" y="84.6">12</text>
<text x="130.9" y="87.1">25</text>
<text x="130.9" y="89.7">26</text>
<text x="142.3" y="88.5">AN1</text>
<text x="181.7" y="88.5">VDDSS</text>
<text x="45.1" y="91">GPIO4</text>
<text x="60" y="92.3">31</text>
<text x="130.9" y="92.3">29</text>
<text x="130.9" y="94.8">54</text>
<text x="142.3" y="91">AN0</text>
<text x="60" y="97.3">13</text>
<text x="60" y="99.9">14</text>
<text x="130.9" y="99.9">1</text>
<text x="130.9" y="97.3">10</text>
<text x="142.3" y="101.2">INT0</text>
<text x="142.3" y="96.1">GPIO5</text>
<text x="142.3" y="98.6">TG_RXD</text>
<text x="208.5" y="99.9">9</text>
<text x="208.5" y="97.3">4</text>
<text x="229.9" y="97.3">7</text>
<text x="229.9" y="99.9">8</text>
<text x="41.7" y="103.7">AN4/SDA2</text>
<text x="41.7" y="106.3">AN5/SCL2</text>
<text x="60" y="102.4">15</text>
<text x="60" y="105">16</text>
<text x="60" y="107.5">28</text>
<text x="130.9" y="102.4">27</text>
<text x="130.9" y="105">30</text>
<text x="130.9" y="107.5">64</text>
<text x="208.5" y="107.5">0</text>
<text x="208.5" y="102.4">2</text>
<text x="208.5" y="105">6</text>
<text x="229.9" y="102.4">1</text>
<text x="229.9" y="105">3</text>
<text x="229.9" y="107.5">5</text>
<text x="46.3" y="111.3">MRXD</text>
<text x="60" y="110">43</text>
<text x="60" y="112.6">44</text>
<text x="130.9" y="112.6">7</text>
<text x="130.9" y="110">8</text>
<text x="142.3" y="108.8">SS</text>
<text x="46.3" y="116.4">MTXD</text>
<text x="46.3" y="119">SCL1</text>
<text x="60" y="115.1">46</text>
<text x="60" y="117.7">48</text>
<text x="130.9" y="115.1">6</text>
<text x="130.9" y="117.7">59</text>
<text x="142.3" y="119">GPIO3</text>
<text x="46.3" y="121.5">SDA1</text>
<text x="60" y="120.2">49</text>
<text x="60" y="122.7">60</text>
<text x="60" y="125.3">61</text>
<text x="130.9" y="125.3">19</text>
<text x="130.9" y="120.2">58</text>
<text x="142.3" y="121.5">RTCC_LED</text>
<text x="46.3" y="131.7">VREF</text>
<text x="47.4" y="129.1">SDO</text>
<text x="60" y="127.8">63</text>
<text x="61.1" y="130.4">2</text>
<text x="130.9" y="127.8">20</text>
<text x="130.9" y="130.4">21</text>
<text x="142.3" y="129.1">AN2</text>
<text x="142.3" y="126.6">AN3</text>
<text x="162.1" y="129.5" transform="rotate(-90 162.1 129.5)">SCL1</text>
<text x="169.8" y="129.6" transform="rotate(-90 169.8 129.6)">SDA1</text>
<text x="46.3" y="134.2">INT1</text>
<text x="61.1" y="132.9">3</text>
<text x="61.1" y="138">9</text>
<text x="130.9" y="132.9">35</text>
<text x="130.9" y="135.4">36</text>
<text x="130.9" y="138">37</text>
<text x="60" y="140.5">56</text>
<text x="130.9" y="140.5">50</text>
<text x="130.9" y="143.1">51</text>
<text x="142.3" y="141.8">SDI</text>
<text x="8.9" y="146.9">VDDTG</text>
<text x="130.9" y="145.6">52</text>
<text x="130.9" y="148.1">55</text>
<text x="142.3" y="144.4">SCK</text>
<text x="142.3" y="146.9">LPU</text>
<text x="177.9" y="149.4">IPU</text>
<text x="49.6" y="155.8">17/23/3</text>
<text x="57.7" y="155.8">9/57</text>
<text x="60" y="153.2">62</text>
<text x="130.9" y="153.2">22</text>
<text x="130.9" y="155.8">40</text>
<text x="130.9" y="150.7">45</text>
<text x="142.3" y="154.5">RESET</text>
<text x="142.3" y="152">GPIO0</text>
<text x="61.1" y="160.8">4</text>
<text x="61.1" y="158.3">5</text>
<text x="130.9" y="160.8">41</text>
<text x="130.9" y="158.3">47</text>
<text x="142.3" y="157.1">TG_TXD</text>
<text x="57.7" y="163.4">8/18</text>
<text x="130.9" y="163.4">42</text>
<text x="142.3" y="162.1">GPIO2</text>
<text x="142.3" y="164.7">GPIO1</text>
</g>
<g font-size="2.5" fill="#0000c0">
<text x="143.4" y="9.7">R11</text>
<text x="153.5" y="8.2">D1</text>
<text x="187.8" y="8.8">TP4</text>
<text x="24" y="14.8">C10</text>
<text x="41.8" y="14.8">C11</text>
<text x="206.9" y="13.3">U10</text>
<text x="143.4" y="19.9">R24</text>
<text x="153.5" y="18.4">D3</text>
<text x="26.5" y="26">U7</text>
<text x="153.5" y="28.6">D5</text>
<text x="104.9" y="31.1">BT2</text>
<text x="143.4" y="30">R26</text>
<text x="235" y="31.1">C30</text>
<text x="143.4" y="40.2">R2</text>
<text x="153.5" y="38.7">D2</text>
<text x="187.8" y="49.4">TP5</text>
<text x="206.9" y="54">U11</text>
<text x="235" y="71.8">C36</text>
<text x="64.6" y="79.4">U3</text>
<text x="195.4" y="90">TP2</text>
<text x="206.9" y="90">TP3</text>
<text x="211.9" y="94.6">J12</text>
<text x="44" y="101.2">TG_PGC</text>
<text x="44" y="98.6">TG_PGD</text>
<text x="16.4" y="107.8">X1</text>
<text x="186.7" y="104.8">C24</text>
<text x="42.8" y="113.9">TG_VBUS</text>
<text x="142.3" y="116.4">VDDSS_EN</text>
<text x="14" y="122.6">C27</text>
<text x="29.2" y="122.6">C26</text>
<text x="42.8" y="124">TG_USB-</text>
<text x="42.8" y="126.6">TG_USB+</text>
<text x="152.3" y="137">TP6</text>
<text x="39.2" y="139.3">C7 TG_MCLR</text>
<text x="163.8" y="142.9">R7</text>
<text x="171.5" y="142.9">R14</text>
<text x="156.2" y="155.6">C37</text>
<text x="14" y="163.2">C5</text>
<text x="21.6" y="163.2">C9</text>
<text x="29.2" y="163.2">C8</text>
<text x="36.8" y="163.2">C14</text>
<text x="44.5" y="163.2">C13</text>
<text x="52.1" y="163.2">C264/3</text>
</g>
<text font-size="2.5" fill="#808080" x="101.2" y="16.1">RPU</text>
<g font-size="2.5" fill="#008000">
<text x="127.5" y="12.3">BLED</text>
<text x="179.7" y="17.3">FL_CS</text>
<text x="127.5" y="22.4">GLED</text>
<text x="177.4" y="19.9">MEM_SDI</text>
<text x="241.4" y="22.4">MEM_SCK</text>
<text x="111.8" y="25">USER_BT</text>
<text x="241.4" y="25">MEM_SDO</text>
<text x="55.9" y="32.6">RGB_CLK_3V3</text>
<text x="55.9" y="35.1">RGB_SDO_3V3</text>
<text x="127.5" y="32.6">RLED</text>
<text x="179.7" y="58">EE_CS</text>
<text x="177.4" y="60.5">MEM_SDI</text>
<text x="241.4" y="63.1">MEM_SCK</text>
<text x="241.4" y="65.6">MEM_SDO</text>
<text x="42.8" y="83.4">MEM_SDO</text>
<text x="142.3" y="83.4">GLED</text>
<text x="44" y="88.5">SD_DET</text>
<text x="142.3" y="85.9">BLED</text>
<text x="42.8" y="93.6">MEM_SDI</text>
<text x="142.3" y="93.6">SOSCO</text>
<text x="186.2" y="101.2">SD_DET</text>
<text x="241.4" y="98.6">MEM_SDI</text>
<text x="12.2" y="106.7" transform="rotate(-90 12.2 106.7)">SOSCO</text>
<text x="27.5" y="106.7" transform="rotate(-90 27.5 106.7)">SOSCI</text>
<text x="142.3" y="106.3">RGB_SDO_3V3</text>
<text x="187.3" y="103.7">SD_CS</text>
<text x="241.4" y="106.3">MEM_SDO</text>
<text x="45.1" y="108.8">SOSCI</text>
<text x="142.3" y="111.3">USER_BT</text>
<text x="142.3" y="113.9">RLED</text>
<text x="241.4" y="108.8">MEM_SCK</text>
<text x="142.3" y="131.7">RGB_CLK_3V3</text>
<text x="142.3" y="136.7">FL_CS</text>
<text x="142.3" y="134.2">EE_CS</text>
<text x="142.3" y="139.3">SD_CS</text>
<text x="142.3" y="159.6">MEM_SCK</text>
</g>
<text font-size="2.5" fill="#008080" x="142.3" y="103.7">RA8</text>
<g font-size="1.9">
<text x="208.3" y="17.2">CE</text>
<text x="220.9" y="17.2">3V3</text>
<text x="208.3" y="19.8">SO</text>
<text x="208.3" y="22.2">WP</text>
<text x="220" y="19.8">HOLD</text>
<text x="220.9" y="22.2">SCK</text>
<text x="28" y="29.9">VCC(B)</text>
<text x="35.3" y="29.9">VCC(A)</text>
<text x="208.3" y="24.8">GND</text>
<text x="221.8" y="24.8">SI</text>
<text x="28" y="34.9">2B</text>
<text x="28" y="32.5">1B</text>
<text x="38.9" y="32.5">1A</text>
<text x="38.9" y="34.9">2A</text>
<text x="28" y="37.5">GND</text>
<text x="38" y="37.5">DIR</text>
<text x="208.3" y="57.9">CE</text>
<text x="220.9" y="57.9">3V3</text>
<text x="208.3" y="60.3">SO</text>
<text x="208.3" y="62.9">WP</text>
<text x="208.3" y="65.5">GND</text>
<text x="220" y="60.3">HOLD</text>
<text x="220.9" y="62.9">SCK</text>
<text x="221.8" y="65.5">SI</text>
<text x="66.1" y="83.3">REFCLKI/T1CK/T1G/U1RTS/U1BCLK/SDO1/RD0PGEC2/VREF+/CVREF+/AN0/RP1/RA0</text>
<text x="66.1" y="88.3">SS1/FSYNC1/INT0/RD2</text>
<text x="66.1" y="85.7">OCM1B/RD1</text>
<text x="101" y="85.7">PGED2/VREF-/AN1/RP2/OCM1F/RA1</text>
<text x="102.8" y="88.3">OSC1/CLKI/AN5/RP3/OCM1C/RA2</text>
<text x="66.1" y="93.4">SDI1/INT1/RD4</text>
<text x="66.1" y="90.8">OCM3B/RD3</text>
<text x="102.8" y="90.8">OSC2/CLKO/AN6/C3IND/RP4/RA3</text>
<text x="102.8" y="93.4">SOSCO/SCLKI/RP5/PWRLCLK/RA4</text>
<text x="119" y="96">OCM3A/RA5</text>
<text x="66.1" y="98.5">PGED1/AN2/C1IND/C2INB/C3INC/RP6/OCM2C/RB0</text>
<text x="66.1" y="101">PGEC1/AN3/C1INC/C2INA/RP7/OCM2D/RB1</text>
<text x="115.4" y="101">RP21/SDI3/RA7</text>
<text x="115.4" y="98.5">AN19/U1RX/RA6</text>
<text x="213.4" y="101">DET</text>
<text x="213.4" y="98.5">VDD</text>
<text x="222.5" y="98.5">DAT0</text>
<text x="222.5" y="101">DAT1</text>
<text x="66.1" y="103.6">AN4/C1INB/RP8/SDA2/OCM2E/RB2</text>
<text x="66.1" y="106.1">TDI/AN11/C1INA/RP9/SCL2/OCM2F/RB3</text>
<text x="119.9" y="103.6">SDO3/RA8</text>
<text x="119.9" y="106.1">RP24/RA9</text>
<text x="213.4" y="103.6">CD/DAT3</text>
<text x="213.4" y="106.1">VSS</text>
<text x="222.5" y="103.6">DAT2</text>
<text x="223.4" y="106.1">CMD</text>
<text x="66.1" y="108.7">SOSCI/AN7/RP10/RB4</text>
<text x="66.1" y="111.2">PGED3/RP11/ASDA1/USBID/RB5</text>
<text x="66.1" y="113.7">VBUS/RB6</text>
<text x="113.6" y="113.7">AN17/OCM1A/RA12</text>
<text x="114.5" y="108.7">RP22/SCK3/RA10</text>
<text x="119" y="111.2">AN18/RA11</text>
<text x="213.4" y="108.7">GND</text>
<text x="223.4" y="108.7">CLK</text>
<text x="66.1" y="116.3">RP12/SDA3/RB7</text>
<text x="66.1" y="118.8">TCK/RP13/SCL1/RB8</text>
<text x="113.6" y="116.3">AN16/U1CTS/RA13</text>
<text x="118.1" y="118.8">OCM3C/RA14</text>
<text x="66.1" y="121.4">TMS/RP14/SDA1/INT2/RB9</text>
<text x="66.1" y="123.9">D-/RB10</text>
<text x="119" y="121.4">RTCC/RA15</text>
<text x="66.1" y="131.5">CVREF/AN9/C3INB/RP16/VBUSON/RB14</text>
<text x="66.1" y="126.4">D+/RB11</text>
<text x="66.1" y="129">AN8/RP15/SCL3/RB13</text>
<text x="106.4" y="126.4">AN12/C2IND/T2CK/T2G/RC0</text>
<text x="111.8" y="129">AN13/T3CK/T3G/RC1</text>
<text x="114.5" y="131.5">RP19/OCM2A/RC2</text>
<text x="66.1" y="134.1">AN10/C3INA/REFCLKO/RP17/RB15</text>
<text x="114.5" y="136.6">OCM1E/INT3/RC4</text>
<text x="119" y="134.1">OCM2B/RC3</text>
<text x="66.1" y="139.1">MCLR</text>
<text x="66.1" y="141.7">VCAP</text>
<text x="114.5" y="139.1">AN15/OCM1D/RC5</text>
<text x="119.9" y="141.7">RP23/RC6</text>
<text x="99.2" y="149.3">PGEC3/TDO/RP18/ASCL1/USBOEN/RC9</text>
<text x="109.1" y="146.8">AN14/LVDIN/C2INC/RC8</text>
<text x="119.9" y="144.2">RP20/RC7</text>
<text x="66.1" y="154.4">VUSB3V3</text>
<text x="113.6" y="154.4">SS3/FSYNC3/RC11</text>
<text x="118.1" y="151.8">OCM3F/RC10</text>
<text x="66.1" y="162">AVSS</text>
<text x="66.1" y="159.5">AVDD</text>
<text x="66.1" y="156.9">VDD</text>
<text x="118.1" y="162">OCM3D/RC14</text>
<text x="119" y="156.9">U1TX/RC12</text>
<text x="119" y="159.5">SCK1/RC13</text>
<text x="66.1" y="164.5">VSS</text>
<text x="118.1" y="164.5">OCM3E/RC15</text>
</g>
<g font-size="1.7" fill="#008000">
<text x="187.8" y="10.6">CS/C5</text>
<text x="143.4" y="14.1">4k7</text>
<text x="153.5" y="15.7">BLED</text>
<text x="24" y="19.2">100nF</text>
<text x="41.8" y="19.2">100nF</text>
<text x="143.4" y="24.3">2k2</text>
<text x="153.5" y="25.8">GLED</text>
<text x="206.9" y="28.4">SPI FLASH</text>
<text x="104.9" y="33.1">UBT (A11)</text>
<text x="143.4" y="34.5">1k</text>
<text x="153.5" y="36">RLED</text>
<text x="235" y="33.1">100nF</text>
<text x="26.5" y="41.1">LEVEL SHIFTER</text>
<text x="143.4" y="44.6">1k</text>
<text x="153.5" y="46.2">RTC (A15)</text>
<text x="187.8" y="51.3">CS/C4</text>
<text x="206.9" y="69">SPI EEPROM</text>
<text x="235" y="73.7">100nF</text>
<text x="195.4" y="92">CD/D2</text>
<text x="206.9" y="92">CS/C3</text>
<text x="186.7" y="106.7">10uF</text>
<text x="16.4" y="109.8">RTCC</text>
<text x="211.9" y="112.2">USD1051620001</text>
<text x="14" y="124.5">10pF</text>
<text x="29.2" y="124.5">10pF</text>
<text x="39.2" y="143.7">10uF</text>
<text x="152.3" y="139">IPU/C9</text>
<text x="163.8" y="144.8">2k2</text>
<text x="171.5" y="144.8">2k2</text>
<text x="156.2" y="157.5">100nF</text>
<text x="14" y="165.1">100nF</text>
<text x="21.6" y="165.1">100nF</text>
<text x="29.2" y="165.1">100nF</text>
<text x="36.8" y="165.1">100nF</text>
<text x="44.5" y="165.1">100nF</text>
<text x="52.1" y="165.1">100nF</text>
<text x="64.6" y="168.1">PIC32MM0XXXGPM064</text>
</g>
<text font-size="1.5" x="26.5" y="42.7">74AVC2T45DC,125</text>
</svg>
